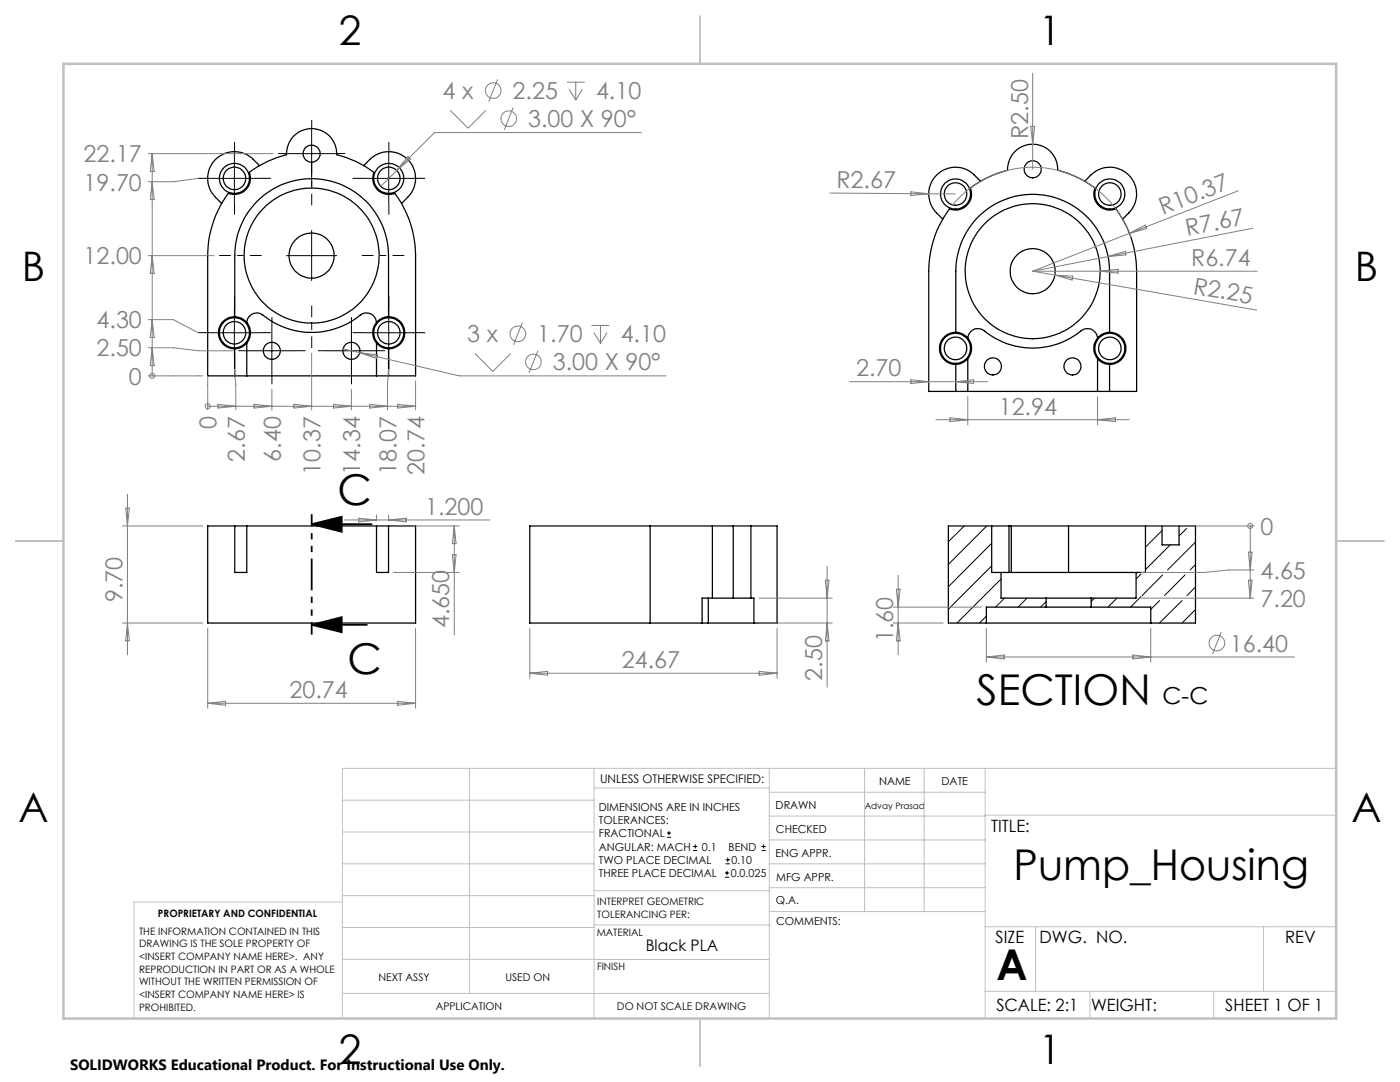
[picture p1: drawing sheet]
<svg xmlns="http://www.w3.org/2000/svg" width="279mm" height="216mm" viewBox="0 0 279 216" stroke-linecap="round" stroke-linejoin="round" font-family="sans-serif">
<g fill="none" stroke="#000" stroke-width=".25">
<path d="M49.7 34.4a20.5 20.5 0 0 1 7.5-3.5 5 5 0 0 1 5-5.3 5 5 0 0 1 5 5.3 19.8 19.8 0 0 1 7.4 3.5 3.2 3.2 0 0 0 .7 3.5 3.2 3.2 0 0 0 3.5 .7 20.6 20.6 0 0 1 4.1 12.4v24h-41.4v-24a21.1 21.1 0 0 1 4.1-12.4 3.2 3.2 0 0 0 3.4-.7 3.2 3.2 0 0 0 .7-3.5zM51.8 33.1a7.3 7.3 0 0 0-3.4-2.6 5.3 5.3 0 0 0-6.2 2.3 5.3 5.3 0 0 0 .8 6.6l1.2 1.2M72.6 33.1a7.7 7.7 0 0 1 3.4-2.6 5.3 5.3 0 0 1 6.2 2.3 5.3 5.3 0 0 1-.8 6.6l-1.2 1.2M195.7 36.2l-1.2-1.3a5.3 5.3 0 0 0-7.6 0 5.3 5.3 0 0 0 0 7.6l1.2 1.2M216.5 36.2l1.2-1.3a5.4 5.4 0 0 1 7.6 0 5.4 5.4 0 0 1 0 7.6l-1.3 1.2M189.5 41.7a3.2 3.2 0 0 0 3.5-.7 3.2 3.2 0 0 0 .7-3.5 21.5 21.5 0 0 1 7.4-3.5 5 5 0 0 1 5-5.2 5 5 0 0 1 5 5.2 21.5 21.5 0 0 1 7.4 3.5 3.2 3.2 0 0 0 .7 3.5 3.2 3.2 0 0 0 3.5 .7 20.9 20.9 0 0 1 4.1 12.4v24h-41.5v-24a21.1 21.1 0 0 1 4.2-12.4zM46.8 63.2v-12.2a15.3 15.3 0 0 1 15.4-15.3 15.3 15.3 0 0 1 15.3 15.3v12.2M46.8 63.2a3.2 3.2 0 0 0-3.2 3.2 3.2 3.2 0 0 0 3.2 3.2M46.8 63.2a3.1 3.1 0 0 1 2.4 1.1M46.8 69.6v5.4M49.2 64.3a3.2 3.2 0 0 1 0 4.1M49.2 64.3a1.99 1.99 0 0 1 1.2-1.7 1.99 1.99 0 0 1 2.1 .3 15.5 15.5 0 0 0 19.6-.2 2 2 0 0 1 3 1.6"/>
<path d="M49.2 68.4a3.1 3.1 0 0 1-2.4 1.2M49.2 68.4v6.6M75.1 64.3a3.2 3.2 0 0 0 0 4.1M75.1 68.4a3.1 3.1 0 0 0 2.4 1.2M75.1 68.4v6.6M77.5 63.2a3.2 3.2 0 0 1 3.3 3.2 3.2 3.2 0 0 1-3.3 3.2M77.5 63.2a3.1 3.1 0 0 0-2.4 1.1M77.5 69.6v5.4M190.7 66.3v-12.2a15.3 15.3 0 0 1 15.4-15.3 15.3 15.3 0 0 1 15.3 15.3v12.2M190.7 66.3a3.2 3.2 0 0 0-3.2 3.2 3.2 3.2 0 0 0 3.2 3.2M190.7 66.3a3.2 3.2 0 0 1 2.4 1.2M190.7 72.7v5.4"/>
<path d="M193.1 67.5a3.2 3.2 0 0 1 0 4M193.1 67.5a2.01 2.01 0 0 1 3.3-1.5 15.3 15.3 0 0 0 19.6-.2 2 2 0 0 1 3 1.7M193.1 71.5a3.1 3.1 0 0 1-2.4 1.2M193.1 71.5v6.6M219 67.5a3.2 3.2 0 0 0 0 4M219 71.5a3.1 3.1 0 0 0 2.4 1.2M219 71.5v6.6M221.4 66.3a3.2 3.2 0 0 1 3.3 3.2 3.2 3.2 0 0 1-3.3 3.2M221.4 66.3a3.2 3.2 0 0 0-2.4 1.2M221.4 72.7v5.4M46.8 105h2.4M46.8 105v9.2h2.4v-9.2"/>
<path d="M46.8 105h-5.3v19.3h41.4v-19.3h-5.4M49.2 105h25.9M75.1 105h2.4M75.1 105v9.2h2.4v-9.2M129.8 105h12.4M129.8 105h-24.1v19.3h24.1M129.8 105v19.3M141.4 119.3h9.1v5M141.4 119.3v5M141.4 119.3h-1.3v5M142.2 105h4.1M142.2 105v14.3"/>
<path d="M146.3 105h3.6M146.3 105v14.3M149.9 105h5.2v19.3h-4.6M149.9 105v14.3M197.9 105h3.5M197.9 105h-8.6v19.3h7.5M197.9 105v9.2h1.9M199.8 114.2h26.9M199.8 114.2v5.1h9M201.4 105h.4M201.4 105v9.2M201.8 105h11.5"/>
<path d="M201.8 105v9.2M208.8 119.3h9M208.8 119.3v1.8M213.3 105h15.3M213.3 105v9.2M217.8 119.3v1.8M226.7 114.2v5.1h-8.9M228.6 105h3.3M228.6 105v9.2h-1.9M231.9 105h3.4M231.9 105v3.7h3.4v-3.7M235.3 105h3.3v19.3h-8.9"/>
<path d="M129.8 124.3h10.3M140.1 124.3h1.3M141.4 124.3h9.1M196.8 124.3h32.9M208.8 121.1h9M208.8 121.1h-12v3.2M217.8 121.1h11.9v3.2"/>
<circle cx="46.8" cy="35.6" r="3"/>
<circle cx="46.8" cy="35.6" r="2.26"/>
<circle cx="62.2" cy="30.7" r="1.7"/>
<circle cx="77.6" cy="35.6" r="2.26"/>
<circle cx="77.6" cy="35.6" r="2.99"/>
<circle cx="190.7" cy="38.7" r="2.99"/>
<circle cx="190.7" cy="38.7" r="2.25"/>
<circle cx="206.1" cy="33.8" r="1.7"/>
<circle cx="221.5" cy="38.7" r="2.99"/>
<circle cx="221.5" cy="38.7" r="2.25"/>
<circle cx="62.2" cy="51" r="13.5"/>
<circle cx="62.2" cy="51" r="4.5"/>
<circle cx="206.1" cy="54.1" r="4.5"/>
<circle cx="206.1" cy="54.1" r="13.5"/>
<circle cx="46.8" cy="66.4" r="3"/>
<circle cx="46.8" cy="66.4" r="2.26"/>
<circle cx="54.2" cy="70" r="1.7"/>
<circle cx="70.1" cy="70" r="1.69"/>
<circle cx="77.6" cy="66.4" r="2.26"/>
<circle cx="77.6" cy="66.4" r="2.99"/>
<circle cx="190.7" cy="69.5" r="2.99"/>
<circle cx="190.7" cy="69.5" r="2.25"/>
<circle cx="198.2" cy="73.1" r="1.7"/>
<circle cx="214" cy="73.1" r="1.7"/>
<circle cx="221.5" cy="69.5" r="2.99"/>
<circle cx="221.5" cy="69.5" r="2.25"/>
</g>
<g fill="none" stroke="#000" stroke-width=".2">
<path d="M41.8 35.6h10M46.8 30.6v10M57.2 30.7h10M62.2 25.6v10.1M72.6 35.6h10M77.6 30.6v10M57.2 51h10M62.2 46v10M41.8 66.4h10M46.8 61.4v10M49.2 70h10M54.3 65v10"/>
<path d="M65.1 70h10M70.1 65v10M72.6 66.4h10M77.6 61.4v10M192.4 105l-3.1 3.1M196.9 105l-7.6 7.6M197.9 108.4l-8.6 8.7M197.9 112.9l-8.6 8.7M199.8 115.5l-8.8 8.8M200.5 119.3l-1.8 1.8M205 119.3l-1.8 1.8M218.4 119.3l-.6 .7"/>
<path d="M222.9 119.3l-1.8 1.8M227.7 114.5l-1 1M227.7 119l-2.1 2.1M231.4 119.8l-1.7 1.8M231.9 105.9l-3.3 3.3M232 114.7l-4.1 4.2M233.5 108.7l-4.9 5M235.9 119.8l-4.5 4.5M236.5 114.7l-4.1 4.2M236.8 105.4l-1.5 1.6M238.6 108.2l-5.6 5.5M238.6 112.6l-1.1 1.1"/>
<path d="M238.6 117.1l-1.7 1.8M196.8 122.9l-1.3 1.4M208.8 120.1l-1.2 1M238.6 121.6l-2.7 2.7M133.1 167.1h.8M133.1 166.2h.8M133.5 165.8v.9M138.3 169.7h.8M138.3 168.9h.8M138.7 168.5v.8M144.7 175h.8M144.7 174.2h.8"/>
<path d="M144.8 172.4h.9M144.8 171.6h.9M145.1 173.8v.8M145.2 171.1v.9M152 169.7h.8M152 168.9h.8M152.4 168.5v.8"/>
</g>
<g fill="none" stroke="#808080" stroke-width=".2">
<path d="M99.3 15.8l-1.8 4.5M113.1 16.4h3.6M113.6 17.8l1.3 2.2M114.9 16.4v3.6M116.2 17.8l-1.3 2.2M206.1 14.6v19.2M29.6 30.7h24.9M30.4 30.7v44.3M30.4 36.3l.4 3.5h-.8zM30.4 30.7l.4 3.5h-.8zM39.5 35.6l-4.9 .7h-5M81.4 31.2l.6 .6-2.8 2.2z"/>
<path d="M89.9 22l3.5 3.6 3.6-3.6M102.4 21.4l-1.8 4.5M128 26.5h-41.3l-10.7 10.7M165.6 38.5l25.1 .2M181.8 38.3l3.5 .4-3.5 .3zM205.7 25.2h.8l-.4 3.6zM247.1 38.1l-41 16M29.6 51h13.1M30.4 51l.4 3.5h-.8zM190.1 40.9a20.7 20.7 0 0 1 35.6 6.6M206.1 54.1h44.8M206.1 54.1l44.7 7.8"/>
<path d="M210.5 54.9l3.6 .2-.1 .8zM219.6 54.1l3.5-.4v.8zM221.2 51.2l-15.1 2.9M221.2 51.2l3.4-1.1 .1 .8zM225.4 46.6l3.2-1.7 .2 .7zM250 45.5l-28.8 5.7M29.6 75h10.9M29.6 69.4h5l5 .6h6.9M29.6 63.8h5l4.9 2.6M30.4 75h.1M30.4 69.4l.4 3.6h-.8zM30.4 63.8l.4 3.5h-.8z"/>
<path d="M41.5 75v6.8M46.8 73.7l.3 3.1v5M54.3 77.7v4.1M62.2 70.5v11.3M68.5 69.6l23.2 5.4h41.2M70.1 77.7v4.1M71.8 70.4l3.5 .4-.1 .7zM77.6 73.7l-.3 3.1v5M82.9 76v5.8M94.8 70.6l3.6 3.5 3.5-3.5M104.2 64.4l-1.7 4.4M107.4 70l-1.8 4.4"/>
<path d="M118 64.9h3.6M118.5 66.4l1.3 2.1M119.8 64.9v3.6M121.1 66.4l-1.3 2.1M169.5 76.2h27.6M181.8 75.8l3.5 .4-3.5 .3zM190.7 76.2l3.6-.4v.7zM193.1 79.1v5.7M219 79.1v5.7M25.4 98.6v32.1M41.5 81.1h.1M41.5 81.1h41.4"/>
<path d="M43.5 80.7l3.6 .4-3.6 .3zM50.7 80.7l3.6 .4-3.6 .3zM58.6 80.7l3.6 .4-3.6 .3zM66.6 80.7l3.5 .4-3.5 .3zM73.8 80.7l3.5 .4-3.5 .3zM79.4 80.7l3.5 .4-3.5 .3zM186.8 83.7h38.6M189.6 83.4l3.5 .3-3.5 .4zM219 83.7l3.6-.3v.7zM24.4 105h16.1M25.1 101.4h.7l-.4 3.6zM68.8 103.8h29"/>
<path d="M71.6 103.4l3.5 .4-3.5 .3zM75.1 102.8v1.1M77.5 102.8v1.1M77.5 103.8l3.6-.4v.7zM78.5 114.2h13.2M81.8 105h9.9M90.3 110.7h.7l-.3 3.5zM90.7 105v21.7M90.7 105l.3 3.5h-.7zM151.5 119.3h14.6M164.7 115.8h.8l-.4 3.5zM165.1 113v24.1"/>
<path d="M178.9 117.6h.7l-.4 3.5zM179.2 114.8v15.9M227.7 119.3h22.6M229.6 105h20.7M249.1 115.8h.8l-.4 3.5zM249.1 110.2h.8l-.4 3.5zM249.5 105h.1M249.5 105v14.3M250.3 113.7h-5l-5 .5h-12.6M24.4 124.3h16.1M25.4 124.3l.4 3.6h-.7zM41.5 125.3v16"/>
<path d="M79.4 139.9l3.5 .4-3.5 .4zM82.9 125.3v16M105.7 125.3v10M105.7 134.3h49.4M105.7 134.3l3.6-.4v.8zM151.5 124.3h14.6M151.5 133.9l3.6 .4-3.6 .4zM155.1 125.3v10M165.1 124.3l.4 3.6h-.8zM178.3 124.3h9.9M178.3 121.1h17.6M179.2 124.3l.4 3.6h-.7z"/>
<path d="M196.8 125.3v6.8M196.8 131.1h61.5M196.8 131.1l3.6-.4v.8zM226.1 130.7l3.6 .4-3.6 .4zM229.7 125.3v6.8M243.7 126.1l-1.7 4.4M41.5 140.3h41.4M41.5 140.3l3.5-.4v.8z"/>
<circle cx="98.4" cy="18.1" r="1.56"/>
<circle cx="101.5" cy="23.7" r="1.56"/>
<circle cx="30.4" cy="75" r=".5"/>
<circle cx="103.4" cy="66.6" r="1.56"/>
<circle cx="106.5" cy="72.2" r="1.56"/>
<circle cx="41.4" cy="81.1" r=".5"/>
<circle cx="249.5" cy="104.9" r=".5"/>
<circle cx="242.8" cy="128.3" r="1.56"/>
</g>
<path d="M62.2 104.6l6-1.5v3zM62.2 104.6h12M62.2 124.7l6-1.5v3zM62.2 124.7h11" fill="none" stroke="#000" stroke-width=".35"/>
<path d="M52.2 51h-8.5M62.2 41v-8.5M72.2 51h8.5M62.2 61v8.5" fill="none" stroke="#000" stroke-width=".2" stroke-dasharray="15.2 1.3 1.3 1.3" stroke-dashoffset="12.9" stroke-linecap="butt"/>
<g fill="none" stroke="#000" stroke-width=".2" stroke-dasharray="15.2 1.3 1.3 1.3" stroke-linecap="butt">
<path d="M41.8 35.6h-2.2M46.8 30.6v-2.3M51.8 35.6h2.3M57.2 30.6h-1.7M62.2 25.6v-1.7M62.2 35.6v1.7M67.2 30.6h1.7M72.6 35.6h-2.2M77.6 30.6v-2.3M82.6 35.6h2.3M46.8 40.6v2.2M77.6 40.6v2.2"/>
<path d="M41.8 66.4h-2.2M46.8 61.4v-2.3M46.8 71.4v2.2M49.3 70h-1.7M51.8 66.4h2.3M54.3 65v-1.7M54.3 75v1.7M59.3 70h1.7M65.1 70h-1.7M70.1 65v-1.7M70.1 75v1.7M72.6 66.4h-2.2"/>
<path d="M75.1 70h1.7M77.6 61.4v-2.3M77.6 71.4v2.2M82.6 66.4h2.3"/>
</g>
<path d="M62.2 102.6v24" fill="none" stroke="#000" stroke-width=".35" stroke-dasharray="6.3 1.3 1.3 1.3 1.3 1.3" stroke-dashoffset="3.8" stroke-linecap="butt"/>
<g fill="none" stroke="#c0c0c0" stroke-width=".2">
<path d="M68.3 159.7h50.3M93.7 153.3v44.9M118.6 153.3v49.9M118.6 157.2h34.9M153.5 153.3v49.9M153.5 158.1h43.1M172.5 153.3v28.6M184.4 153.3v28.6M196.6 153.3v49.9M266.7 153.3h-198.4v49.9M68.3 178.7h50.3M68.3 172.4h50.3"/>
<path d="M68.3 166h50.3M68.3 180h-41.6v23.2M118.6 177.7h35M153.5 167.6h43.1M153.5 162.8h43.1M153.5 172.4h43.1M153.5 177.1h43.1M196.6 162.7h70.1M68.3 198.2h85.2M68.3 191.4l85.2 .1M68.3 185.1h50.3M118.6 184.6h35"/>
<path d="M153.6 181.9h43M196.6 197.8h70.1M196.6 184.9h70.1M206.7 184.9v12.9M217.5 197.8v5.4M242.2 197.8v5.4M252.2 184.9v12.9"/>
</g>
<path d="M139.7 3.2v9.5M3.1 107.9h9.6M266.7 107.9h9.5M139.7 203.2v9.6" fill="none" stroke="#c0c0c0" stroke-width=".25"/>
<path d="M12.7 12.7h254v190.5h-254z" fill="none" stroke="#c0c0c0" stroke-width=".5"/>
<path d="M62.2 104.6l6-1.5v3zM62.2 124.7l6-1.5v3z" fill="#000"/>
<g font-size="8.5">
<text x="67.3" y="100.8">C</text>
<text x="69.3" y="134.5">C</text>
<text x="194.9" y="140.6">SECTION</text>
<text x="202.3" y="175.6">Pump_Housing</text>
<text x="198.9" y="195.5">A</text>
</g>
<g font-size="8.1">
<text x="67.6" y="8.9">2</text>
<text x="207.3" y="8.9">1</text>
<text x="4.4" y="56.2">B</text>
<text x="270.4" y="56.2">B</text>
<text x="3.7" y="164.1">A</text>
<text x="269.7" y="164.1">A</text>
<text x="67.6" y="212.4">2</text>
<text x="207.3" y="212.4">1</text>
</g>
<g font-size="4.7" fill="#808080">
<text x="88.3" y="19.8">4 x</text>
<text x="102.3" y="19.8">2.25</text>
<text x="119" y="19.8">4.10</text>
<text x="105.4" y="25.4">3.00 X 90°</text>
<text x="205.2" y="27.8" transform="rotate(-90 205.2 27.8)">R2.50</text>
<text x="16.7" y="32.4">22.17</text>
<text x="16.7" y="38">19.70</text>
<text x="166.9" y="37.5">R2.67</text>
<text x="232.1" y="42.8" transform="rotate(-21 232.1 42.8)">R10.37</text>
<text x="236.9" y="47.1" transform="rotate(-11 236.9 47.1)">R7.67</text>
<text x="16.7" y="52.7">12.00</text>
<text x="237.7" y="53.1">R6.74</text>
<text x="238" y="58.6" transform="rotate(10 238 58.6)">R2.25</text>
<text x="19.3" y="65.5">4.30</text>
<text x="19.3" y="71.1">2.50</text>
<text x="93.2" y="68.3">3 x</text>
<text x="107.2" y="68.3">1.70</text>
<text x="123.9" y="68.3">4.10</text>
<text x="25.7" y="76.7">0</text>
<text x="110.3" y="73.9">3.00 X 90°</text>
<text x="170.8" y="75.1">2.70</text>
<text x="199.3" y="82.7">12.94</text>
<text x="43.2" y="85.7" transform="rotate(-90 43.2 85.7)">0</text>
<text x="48.8" y="92.1" transform="rotate(-90 48.8 92.1)">2.67</text>
<text x="56" y="92.1" transform="rotate(-90 56 92.1)">6.40</text>
<text x="64" y="94.7" transform="rotate(-90 64 94.7)">10.37</text>
<text x="71.9" y="94.7" transform="rotate(-90 71.9 94.7)">14.34</text>
<text x="79.1" y="94.7" transform="rotate(-90 79.1 94.7)">18.07</text>
<text x="84.7" y="94.7" transform="rotate(-90 84.7 94.7)">20.74</text>
<text x="84.8" y="102.7">1.200</text>
<text x="251.6" y="106.7">0</text>
<text x="251.6" y="115.5">4.65</text>
<text x="24.5" y="120.2" transform="rotate(-90 24.5 120.2)">9.70</text>
<text x="89.7" y="125.4" transform="rotate(-90 89.7 125.4)">4.650</text>
<text x="251.6" y="121.1">7.20</text>
<text x="178.3" y="128.2" transform="rotate(-90 178.3 128.2)">1.60</text>
<text x="245.4" y="130">16.40</text>
<text x="124.1" y="133.3">24.67</text>
<text x="164.1" y="135.8" transform="rotate(-90 164.1 135.8)">2.50</text>
<text x="57.8" y="139.3">20.74</text>
</g>
<text font-size="4.7" x="232" y="140.6">C-C</text>
<g font-size="3.4">
<text x="197.8" y="166">TITLE:</text>
<text x="198.7" y="188.1">SIZE</text>
<text x="207.5" y="188.1">DWG. NO.</text>
<text x="256.5" y="188.2">REV</text>
<text x="198.8" y="201.7">SCALE: 2:1</text>
<text x="217.7" y="201.8">WEIGHT:</text>
<text x="244.5" y="201.7">SHEET 1 OF 1</text>
</g>
<text font-size="3.2" x="128.9" y="189.8">Black PLA</text>
<text font-size="3" x="14" y="213.5">SOLIDWORKS Educational Product. For Instructional Use Only.</text>
<text font-size="2.4" x="119.8" y="156.2">UNLESS OTHERWISE SPECIFIED:</text>
<g font-size="2.2">
<text x="119.5" y="161.8">DIMENSIONS ARE IN INCHES</text>
<text x="154.8" y="161.4">DRAWN</text>
<text x="175.4" y="156.6">NAME</text>
<text x="187.9" y="156.7">DATE</text>
<text x="119.5" y="164.4">TOLERANCES:</text>
<text x="119.5" y="167.1">FRACTIONAL</text>
<text x="154.9" y="166.3">CHECKED</text>
<text x="119.5" y="169.7">ANGULAR: MACH</text>
<text x="119.5" y="172.4">TWO PLACE DECIMAL</text>
<text x="140.1" y="169.7">0.1</text>
<text x="145.4" y="169.7">BEND</text>
<text x="146" y="172.4">0.10</text>
<text x="154.8" y="170.9">ENG APPR.</text>
<text x="119.5" y="175">THREE PLACE DECIMAL</text>
<text x="145.8" y="175">0.0.025</text>
<text x="154.9" y="175.7">MFG APPR.</text>
<text x="154.9" y="180.4">Q.A.</text>
<text x="154.9" y="184.6">COMMENTS:</text>
</g>
<g font-size="2.1">
<text x="75.5" y="195.7">NEXT ASSY</text>
<text x="100.9" y="195.7">USED ON</text>
<text x="86.9" y="201.5">APPLICATION</text>
<text x="123.1" y="201.6">DO NOT SCALE DRAWING</text>
</g>
<g font-size="2">
<text x="31.5" y="182.9">PROPRIETARY AND CONFIDENTIAL</text>
<text x="119.2" y="180.6">INTERPRET GEOMETRIC</text>
<text x="119.2" y="183.1">TOLERANCING PER:</text>
<text x="27.8" y="186.5">THE INFORMATION CONTAINED IN THIS</text>
<text x="27.8" y="189">DRAWING IS THE SOLE PROPERTY OF</text>
<text x="27.8" y="191.6">&lt;INSERT COMPANY NAME HERE&gt;. ANY</text>
<text x="119.1" y="186.7">MATERIAL</text>
<text x="27.8" y="194.1">REPRODUCTION IN PART OR AS A WHOLE</text>
<text x="27.8" y="196.6">WITHOUT THE WRITTEN PERMISSION OF</text>
<text x="119.1" y="193.5">FINISH</text>
<text x="27.8" y="199.1">&lt;INSERT COMPANY NAME HERE&gt; IS</text>
<text x="27.8" y="201.7">PROHIBITED.</text>
</g>
<text font-size="1.8" x="172.6" y="161.4">Advay Prasad</text>
</svg>
